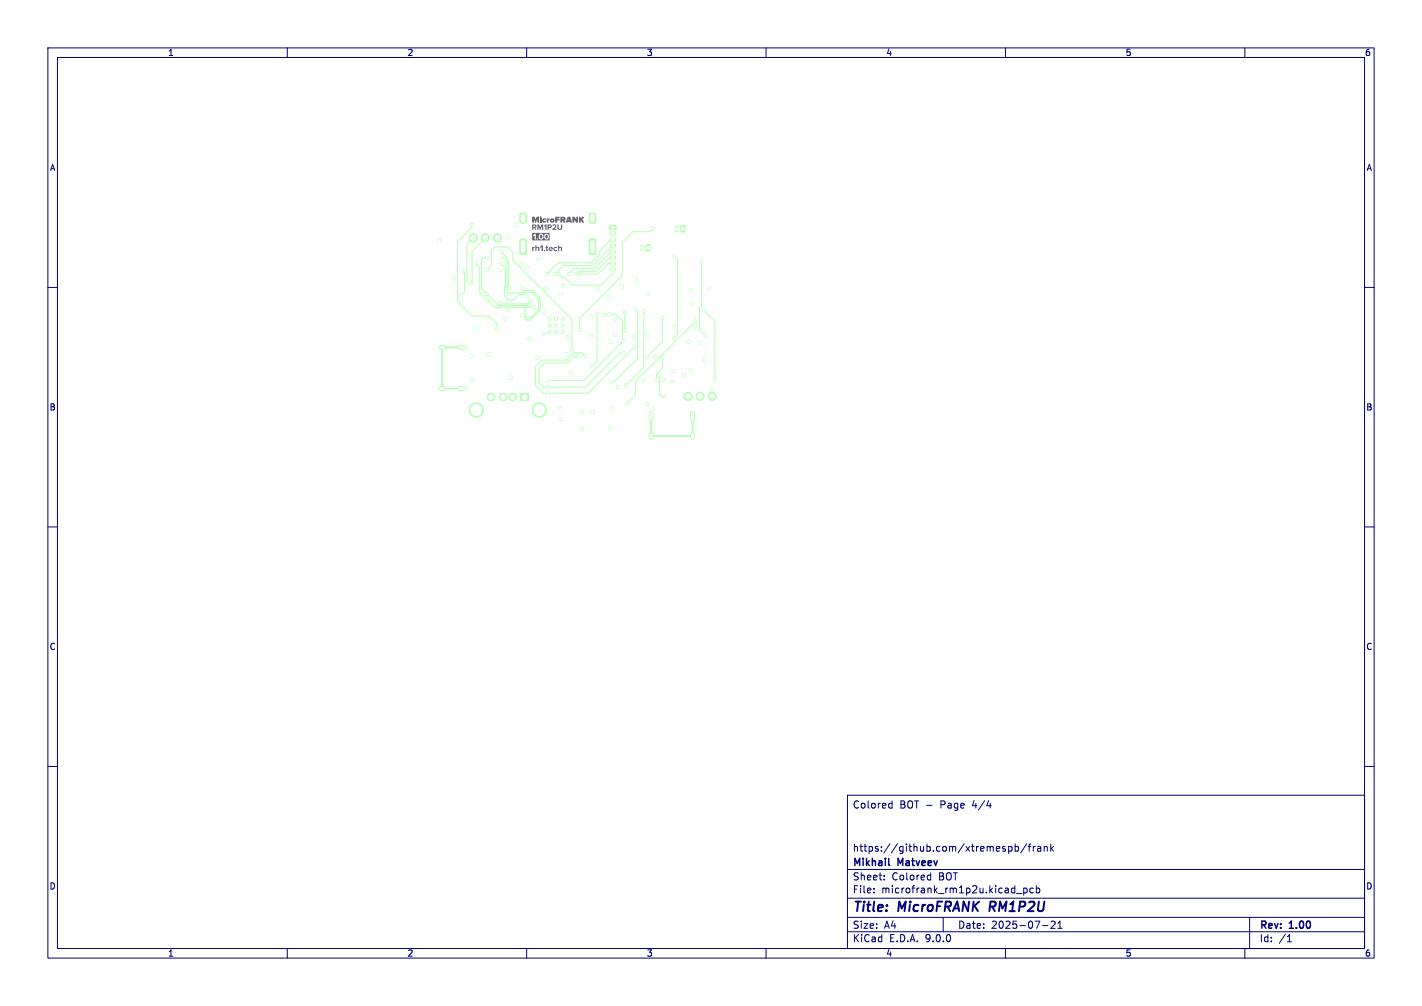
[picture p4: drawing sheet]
<svg xmlns="http://www.w3.org/2000/svg" width="297mm" height="210mm" viewBox="0 0 297 210" stroke-linecap="round" stroke-linejoin="round" font-family="sans-serif">
<g fill="#b3ffb3" stroke="#b3ffb3" stroke-width=".21">
<path d="M108.6 50l.2-.1h.8l.3 .2 .1 2.7-.3 .3h-.9l-.2-.2z"/>
<path d="M108.7 44.6l.9-.1 .3 .1 .1 1.6-.2 .3-.9 .1-.3-.2v-1.6z"/>
<path d="M123.1 44.6l.3-.1h.8l.2 .1 .1 1.6-.2 .3-.9 .1-.3-.2z"/>
<path d="M123.1 50l.2-.1h.8l.3 .2 .1 2.7-.3 .3h-.9l-.2-.2z"/>
<path d="M135 51.1h.6l.2 .1v1l-.1 .2-.8-.1z"/>
<path d="M108.8 82.1h1.6v1.5h-1.6z"/>
<path d="M127.4 47.1h1.2l.1 .7-.2 .2-1.1-.1-.1-.2z"/>
<path d="M142.2 47.1h.7l.2 .1v1l-.2 .2-.7-.1z"/>
<circle cx="114.8" cy="66.6" r=".3"/>
<circle cx="116.2" cy="66.6" r=".3"/>
<circle cx="117.5" cy="66.6" r=".3"/>
<circle cx="114.8" cy="67.9" r=".3"/>
<circle cx="116.2" cy="67.9" r=".3"/>
<circle cx="117.5" cy="67.9" r=".3"/>
<circle cx="114.8" cy="69.3" r=".3"/>
<circle cx="116.2" cy="69.3" r=".3"/>
<circle cx="117.5" cy="69.3" r=".3"/>
<circle cx="107.1" cy="82.9" r=".8"/>
<circle cx="105.1" cy="82.9" r=".8"/>
<circle cx="102.6" cy="82.9" r=".8"/>
<circle cx="112.6" cy="85.6" r="1.5"/>
<circle cx="99.5" cy="85.6" r="1.5"/>
<circle cx="103.9" cy="49.6" r=".85"/>
<circle cx="101.4" cy="49.6" r=".85"/>
<circle cx="98.8" cy="49.6" r=".85"/>
<circle cx="148.8" cy="82.7" r=".85"/>
<circle cx="146.2" cy="82.7" r=".85"/>
<circle cx="143.7" cy="82.7" r=".85"/>
<circle cx="132.5" cy="70.3" r=".3"/>
<circle cx="136.5" cy="85.3" r=".3"/>
<circle cx="138.6" cy="79.3" r=".3"/>
<circle cx="109.2" cy="60.3" r=".3"/>
<circle cx="114" cy="60.3" r=".3"/>
<circle cx="136.8" cy="74.5" r=".3"/>
<circle cx="134.5" cy="79.5" r=".3"/>
<circle cx="140.8" cy="68" r=".3"/>
<circle cx="142.9" cy="78.3" r=".3"/>
<circle cx="145.2" cy="68.2" r=".3"/>
<circle cx="135.2" cy="84.4" r=".3"/>
<circle cx="126.3" cy="65.7" r=".3"/>
<circle cx="140.4" cy="79.6" r=".3"/>
<circle cx="129" cy="80.7" r=".3"/>
<circle cx="117.6" cy="59.7" r=".3"/>
<circle cx="112.3" cy="74.7" r=".35"/>
<circle cx="104.5" cy="56.3" r=".35"/>
<circle cx="128.5" cy="69.9" r=".35"/>
<circle cx="113.6" cy="69.7" r=".3"/>
<circle cx="148.8" cy="81.4" r=".35"/>
<circle cx="117" cy="85.3" r=".35"/>
<circle cx="91.7" cy="50.2" r=".35"/>
<circle cx="128.5" cy="66.5" r=".35"/>
<circle cx="106.2" cy="49.5" r=".35"/>
<circle cx="109.1" cy="65.8" r=".35"/>
<circle cx="107.8" cy="46.9" r=".35"/>
<circle cx="110" cy="62" r=".35"/>
<circle cx="121.5" cy="85.9" r=".35"/>
<circle cx="108.8" cy="55.2" r=".35"/>
<circle cx="121.5" cy="89.5" r=".35"/>
<circle cx="117.1" cy="61.4" r=".35"/>
<circle cx="102.2" cy="74" r=".35"/>
<circle cx="119.2" cy="77.9" r=".35"/>
<circle cx="144.3" cy="77.3" r=".35"/>
<circle cx="140.7" cy="77.6" r=".35"/>
<circle cx="94.8" cy="58.1" r=".35"/>
<circle cx="105.4" cy="66.5" r=".35"/>
<circle cx="123.4" cy="70.2" r=".35"/>
<circle cx="113.7" cy="65.4" r=".3"/>
<circle cx="127.6" cy="71.4" r=".35"/>
<circle cx="106.2" cy="64.7" r=".35"/>
<circle cx="123.4" cy="66.1" r=".35"/>
<circle cx="118.6" cy="70.3" r=".3"/>
<circle cx="118.3" cy="73.9" r=".35"/>
<circle cx="110.6" cy="70.7" r=".3"/>
<circle cx="106.6" cy="78.8" r=".35"/>
<circle cx="146.4" cy="71.6" r=".35"/>
<circle cx="147" cy="75" r=".35"/>
<circle cx="124.8" cy="60.2" r=".35"/>
<circle cx="135.3" cy="69.8" r=".35"/>
<circle cx="127.2" cy="62" r=".35"/>
<circle cx="148.2" cy="60.2" r=".35"/>
<circle cx="117" cy="87.5" r=".35"/>
<circle cx="135.3" cy="61.3" r=".35"/>
<circle cx="143.8" cy="71.3" r=".35"/>
<circle cx="99.6" cy="68.5" r=".35"/>
<circle cx="127.4" cy="89.4" r=".35"/>
<circle cx="112.5" cy="54.1" r=".35"/>
<circle cx="133.1" cy="58.7" r=".35"/>
<circle cx="144.4" cy="60.6" r=".35"/>
<circle cx="98.5" cy="79.3" r=".35"/>
<circle cx="129.9" cy="59.8" r=".35"/>
<circle cx="98.5" cy="74.4" r=".35"/>
<circle cx="144.6" cy="63.5" r=".35"/>
<circle cx="127.8" cy="85.3" r=".35"/>
<circle cx="110" cy="55.7" r=".35"/>
<circle cx="123.8" cy="86" r=".35"/>
<circle cx="98.6" cy="59.1" r=".3"/>
<circle cx="97.8" cy="59" r=".3"/>
<circle cx="127.2" cy="65.6" r=".3"/>
<circle cx="130.2" cy="71.1" r=".3"/>
<circle cx="114.6" cy="79.4" r=".3"/>
<circle cx="120.8" cy="74.4" r=".3"/>
<circle cx="114.6" cy="80.8" r=".3"/>
<circle cx="130.2" cy="73.7" r=".3"/>
<circle cx="118.8" cy="57.2" r=".3"/>
<circle cx="130.7" cy="80.4" r=".3"/>
<circle cx="134.5" cy="64.9" r=".3"/>
<circle cx="130.5" cy="65.2" r=".3"/>
<circle cx="130.6" cy="69" r=".3"/>
<circle cx="124.7" cy="65.6" r=".3"/>
<circle cx="123.6" cy="76.5" r=".3"/>
<circle cx="138.3" cy="66.3" r=".3"/>
<circle cx="135.1" cy="74.6" r=".3"/>
<circle cx="136.5" cy="47.7" r=".3"/>
<circle cx="121.1" cy="68.9" r=".3"/>
<circle cx="140.8" cy="53.5" r=".3"/>
<circle cx="140.8" cy="70.6" r=".3"/>
<circle cx="131" cy="84.2" r=".3"/>
<circle cx="145.3" cy="67.1" r=".3"/>
<circle cx="115.9" cy="57.2" r=".3"/>
<circle cx="116.7" cy="57.2" r=".3"/>
<circle cx="120.4" cy="57.2" r=".3"/>
<circle cx="121.2" cy="57.2" r=".3"/>
<circle cx="119.4" cy="73" r=".3"/>
<circle cx="101.7" cy="56.3" r=".3"/>
<circle cx="132.6" cy="72.4" r=".3"/>
<circle cx="122.3" cy="74.4" r=".3"/>
<circle cx="114.5" cy="82.1" r=".3"/>
<circle cx="96.9" cy="56.7" r=".3"/>
<circle cx="96.3" cy="61.4" r=".3"/>
<circle cx="114.3" cy="57.2" r=".3"/>
<circle cx="146.5" cy="54.6" r=".3"/>
<circle cx="147.4" cy="70.1" r=".3"/>
<circle cx="137.1" cy="79.4" r=".3"/>
<circle cx="138.4" cy="74.8" r=".3"/>
<circle cx="104.4" cy="63.2" r=".3"/>
<circle cx="110.8" cy="62.7" r=".3"/>
<circle cx="98.5" cy="46.9" r=".3"/>
<circle cx="103.8" cy="68.5" r=".3"/>
<circle cx="138.7" cy="82.8" r=".3"/>
<circle cx="137.7" cy="78.3" r=".3"/>
<circle cx="110.2" cy="66.3" r=".3"/>
<circle cx="106.3" cy="62.6" r=".3"/>
<circle cx="104.7" cy="55" r=".3"/>
<circle cx="106.3" cy="61.4" r=".3"/>
<circle cx="109.7" cy="64.7" r=".3"/>
<circle cx="104.7" cy="53.8" r=".3"/>
<circle cx="101.7" cy="53.8" r=".3"/>
<circle cx="101.7" cy="61.4" r=".3"/>
<circle cx="110.9" cy="63.6" r=".3"/>
<circle cx="106.3" cy="60.1" r=".3"/>
<circle cx="104.7" cy="52.5" r=".3"/>
<circle cx="111.5" cy="64" r=".3"/>
<circle cx="101.7" cy="62.6" r=".3"/>
<circle cx="99.5" cy="55" r=".3"/>
<circle cx="127.7" cy="79.8" r=".3"/>
<circle cx="132.9" cy="64.5" r=".3"/>
<circle cx="149.3" cy="79.1" r=".3"/>
<circle cx="147" cy="64.8" r=".3"/>
</g>
<path d="M127.8 48.8h.5M127.8 50h.5M127.8 51.3h.5M127.8 52.5h.5M127.8 53.8h.5M127.8 55h.5M127.8 56.3h.5M134.1 51.5v.5M141.4 47.5v.5" fill="none" stroke="#b3ffb3" stroke-width=".9"/>
<path d="M92.1 72.5h.6M96 72.5h1.1M92.1 81.1h.6M96 81.1h1.1M136 86.3v1.1M136 90.7v.6M144.6 86.3v1.1M144.6 90.7v.6" fill="none" stroke="#b3ffb3" stroke-width="1"/>
<g fill="none" stroke="#b3ffb3" stroke-width=".21">
<path d="M96.9 56.7l.1 .1v4.2l-.4 .4h-.3M98.5 46.9v.6l-3 3v12.4l3.1 3h3.5l1.7 1.7v.9M98.8 49.6l-1.3 1.4v7.7l.3 .3M99.5 55l.7 .8v5.3l3.1 3h8.1l.1-.1M101.4 49.6l-2.8 2.8v6.7M101.7 56.3l.9-.9v-3.1l.8-.8h2.5l1.2 1.3v1.5l12.3 12.3v6.4M101.7 53.8h-.7l-.5 .5v5.9l3.6 3.6h6.6l.2-.2M104.7 53.8h.5l.7 .7v5.2l-.2 .2v.9l.6 .6 .2-.3h2.6l.5-.4h1.7l1.5 1.5v2.6l-2 2h-.8l-.3-.3v-1.8M104.7 55l.9 1v3.5l-.2 .2v2l.9 .9h.9l1.2-1.1h.9l.4-.5h1.4l1.4 1.3v2.3l-1.7 1.7h-.6M104.7 52.5l1.6 1.7v5.9M127.4 53.8l-2.9 2.8h-3.6l-.5 .6M127.6 50l-2.3 2.3v.8l-1.8 1.8h-6.9l-2.3 2.3"/>
<path d="M127.7 52.5l-3.6 3.6h-4.2l-1.1 1.1M128 51.3l-4.2 4.2h-6.2l-1.7 1.7M128 56.3v.8l-2.4 2.4h-6.1l-1.5-1.5h-.5l-.8-.8M128 55h-.9l-2.2 2.2h-3.7M136.5 47.7l-.7 .7h-3.6l-2.2 2.2v6.9l-8.9 8.9v2.5M140.8 53.5l.7 .6v15.6l-.7 .7v.2M146.5 54.6v9.3l-.4 .4v4.5l1.3 1.3M110.8 62.7l-.7 .7h-5.5l-.2-.2M124.7 65.6v9.8l-1.1 1.1M124.7 65.6h.1M127.2 65.6h1.4l1.4 1.4v3.9l.2 .2-8.3 8.3h-7.3M130.2 73.7h-.8l-7.1 7.1h-8.8l-.9-.9v-3l1.1-1.1h5l1.3-1.4h.8"/>
<path d="M130.5 65.2v3.6l.1 .2M132.6 72.4l-9.8 9.7h-9.4l-1.5-1.6v-3.9l1.4-1.4h5.1l1.5-1.5h1.7l.7 .7M132.9 64.5l.2 .3v10.1l-4.9 4.9h-.5M134.5 64.9v11.7l-3.8 3.8M137.7 78.3v4l.4 .5h.6M138.3 66.3v5.1l-3.2 3.2M138.4 74.8v2l-1.3 1.3v1.3M145.3 67.1l-12.5 12.5v2.9l-1.8 1.7M147 64.8l2.3 2.3v12"/>
</g>
<path d="M96.5 72.5h-4.1v8.6M136 86.8v4.2h8.6v-4.2" fill="none" stroke="#b3ffb3" stroke-width=".4"/>
<path d="M92.4 81.1h4.1" fill="none" stroke="#b3ffb3" stroke-width=".3"/>
<g fill="#fff" stroke="#fff" stroke-width=".21">
<circle cx="132.5" cy="70.3" r=".17"/>
<circle cx="136.5" cy="85.3" r=".17"/>
<circle cx="138.6" cy="79.3" r=".18"/>
<circle cx="109.2" cy="60.3" r=".17"/>
<circle cx="114" cy="60.3" r=".17"/>
<circle cx="136.8" cy="74.5" r=".17"/>
<circle cx="134.5" cy="79.5" r=".18"/>
<circle cx="140.8" cy="68" r=".17"/>
<circle cx="142.9" cy="78.3" r=".17"/>
<circle cx="145.2" cy="68.2" r=".18"/>
<circle cx="135.2" cy="84.4" r=".17"/>
<circle cx="126.3" cy="65.7" r=".17"/>
<circle cx="140.4" cy="79.6" r=".17"/>
<circle cx="129" cy="80.7" r=".18"/>
<circle cx="117.6" cy="59.7" r=".18"/>
<circle cx="112.3" cy="74.7" r=".25"/>
<circle cx="104.5" cy="56.3" r=".25"/>
<circle cx="128.5" cy="69.9" r=".25"/>
<circle cx="113.6" cy="69.7" r=".18"/>
<circle cx="148.8" cy="81.4" r=".25"/>
<circle cx="117" cy="85.3" r=".25"/>
<circle cx="91.7" cy="50.2" r=".25"/>
<circle cx="128.5" cy="66.5" r=".25"/>
<circle cx="106.2" cy="49.5" r=".25"/>
<circle cx="109.1" cy="65.8" r=".25"/>
<circle cx="107.8" cy="46.9" r=".25"/>
<circle cx="110" cy="62" r=".25"/>
<circle cx="121.5" cy="85.9" r=".25"/>
<circle cx="108.8" cy="55.2" r=".25"/>
<circle cx="121.5" cy="89.5" r=".25"/>
<circle cx="117.1" cy="61.4" r=".25"/>
<circle cx="102.2" cy="74" r=".25"/>
<circle cx="119.2" cy="77.9" r=".25"/>
<circle cx="144.3" cy="77.3" r=".25"/>
<circle cx="140.7" cy="77.6" r=".25"/>
<circle cx="94.8" cy="58.1" r=".25"/>
<circle cx="105.4" cy="66.5" r=".25"/>
<circle cx="123.4" cy="70.2" r=".25"/>
<circle cx="113.7" cy="65.4" r=".17"/>
<circle cx="127.6" cy="71.4" r=".25"/>
<circle cx="106.2" cy="64.7" r=".25"/>
<circle cx="123.4" cy="66.1" r=".25"/>
<circle cx="118.6" cy="70.3" r=".17"/>
<circle cx="118.3" cy="73.9" r=".25"/>
<circle cx="110.6" cy="70.7" r=".17"/>
<circle cx="106.6" cy="78.8" r=".25"/>
<circle cx="146.4" cy="71.6" r=".25"/>
<circle cx="147" cy="75" r=".25"/>
<circle cx="124.8" cy="60.2" r=".25"/>
<circle cx="135.3" cy="69.8" r=".25"/>
<circle cx="127.2" cy="62" r=".25"/>
<circle cx="148.2" cy="60.2" r=".25"/>
<circle cx="117" cy="87.5" r=".25"/>
<circle cx="135.3" cy="61.3" r=".25"/>
<circle cx="143.8" cy="71.3" r=".25"/>
<circle cx="99.6" cy="68.5" r=".25"/>
<circle cx="127.4" cy="89.4" r=".25"/>
<circle cx="112.5" cy="54.1" r=".25"/>
<circle cx="133.1" cy="58.7" r=".25"/>
<circle cx="144.4" cy="60.6" r=".25"/>
<circle cx="98.5" cy="79.3" r=".25"/>
<circle cx="129.9" cy="59.8" r=".25"/>
<circle cx="98.5" cy="74.4" r=".25"/>
<circle cx="144.6" cy="63.5" r=".25"/>
<circle cx="127.8" cy="85.3" r=".25"/>
<circle cx="110" cy="55.7" r=".25"/>
<circle cx="123.8" cy="86" r=".25"/>
<circle cx="98.6" cy="59.1" r=".18"/>
<circle cx="97.8" cy="59" r=".17"/>
<circle cx="127.2" cy="65.6" r=".17"/>
<circle cx="130.2" cy="71.1" r=".17"/>
<circle cx="114.6" cy="79.4" r=".17"/>
<circle cx="120.8" cy="74.4" r=".18"/>
<circle cx="114.6" cy="80.8" r=".17"/>
<circle cx="130.2" cy="73.7" r=".18"/>
<circle cx="118.8" cy="57.2" r=".18"/>
<circle cx="130.7" cy="80.4" r=".17"/>
<circle cx="134.5" cy="64.9" r=".17"/>
<circle cx="130.5" cy="65.2" r=".17"/>
<circle cx="130.6" cy="69" r=".18"/>
<circle cx="124.7" cy="65.6" r=".17"/>
<circle cx="123.6" cy="76.5" r=".17"/>
<circle cx="138.3" cy="66.3" r=".18"/>
<circle cx="135.1" cy="74.6" r=".17"/>
<circle cx="136.5" cy="47.7" r=".17"/>
<circle cx="121.1" cy="68.9" r=".17"/>
<circle cx="140.8" cy="53.5" r=".17"/>
<circle cx="140.8" cy="70.6" r=".17"/>
<circle cx="131" cy="84.2" r=".18"/>
<circle cx="145.3" cy="67.1" r=".17"/>
<circle cx="115.9" cy="57.2" r=".17"/>
<circle cx="116.7" cy="57.2" r=".17"/>
<circle cx="120.4" cy="57.2" r=".17"/>
<circle cx="121.2" cy="57.2" r=".17"/>
<circle cx="119.4" cy="73" r=".17"/>
<circle cx="101.7" cy="56.3" r=".18"/>
<circle cx="132.6" cy="72.4" r=".18"/>
<circle cx="122.3" cy="74.4" r=".17"/>
<circle cx="114.5" cy="82.1" r=".17"/>
<circle cx="96.9" cy="56.7" r=".17"/>
<circle cx="96.3" cy="61.4" r=".18"/>
<circle cx="114.3" cy="57.2" r=".17"/>
<circle cx="146.5" cy="54.6" r=".17"/>
<circle cx="147.4" cy="70.1" r=".17"/>
<circle cx="137.1" cy="79.4" r=".17"/>
<circle cx="138.4" cy="74.8" r=".17"/>
<circle cx="104.4" cy="63.2" r=".17"/>
<circle cx="110.8" cy="62.7" r=".18"/>
<circle cx="98.5" cy="46.9" r=".18"/>
<circle cx="103.8" cy="68.5" r=".18"/>
<circle cx="138.7" cy="82.8" r=".17"/>
<circle cx="137.7" cy="78.3" r=".17"/>
<circle cx="110.2" cy="66.3" r=".17"/>
<circle cx="106.3" cy="62.6" r=".17"/>
<circle cx="104.7" cy="55" r=".18"/>
<circle cx="106.3" cy="61.4" r=".17"/>
<circle cx="109.7" cy="64.7" r=".17"/>
<circle cx="104.7" cy="53.8" r=".18"/>
<circle cx="101.7" cy="53.8" r=".17"/>
<circle cx="101.7" cy="61.4" r=".17"/>
<circle cx="110.9" cy="63.6" r=".17"/>
<circle cx="106.3" cy="60.1" r=".17"/>
<circle cx="104.7" cy="52.5" r=".18"/>
<circle cx="111.5" cy="64" r=".18"/>
<circle cx="101.7" cy="62.6" r=".18"/>
<circle cx="99.5" cy="55" r=".17"/>
<circle cx="127.7" cy="79.8" r=".17"/>
<circle cx="132.9" cy="64.5" r=".17"/>
<circle cx="149.3" cy="79.1" r=".17"/>
<circle cx="147" cy="64.8" r=".17"/>
<circle cx="101.7" cy="45.5" r=".35"/>
<circle cx="100" cy="45.5" r=".35"/>
<circle cx="135.7" cy="45.6" r=".35"/>
<circle cx="134" cy="45.6" r=".35"/>
<circle cx="94" cy="47" r="1.35"/>
<circle cx="149.7" cy="55" r=".8"/>
<circle cx="142.7" cy="55" r=".8"/>
<circle cx="114.8" cy="66.6" r=".12"/>
<circle cx="116.2" cy="66.6" r=".12"/>
<circle cx="117.5" cy="66.6" r=".13"/>
<circle cx="114.8" cy="67.9" r=".12"/>
<circle cx="116.2" cy="67.9" r=".13"/>
<circle cx="117.5" cy="67.9" r=".13"/>
<circle cx="114.8" cy="69.3" r=".12"/>
<circle cx="116.2" cy="69.3" r=".12"/>
<circle cx="117.5" cy="69.3" r=".13"/>
<circle cx="128.1" cy="90.4" r=".42"/>
<circle cx="131.1" cy="90.4" r=".42"/>
<circle cx="134.1" cy="51.7" r=".3"/>
<circle cx="135.4" cy="51.7" r=".3"/>
<circle cx="109.6" cy="82.9" r=".47"/>
<circle cx="107.1" cy="82.9" r=".47"/>
<circle cx="105.1" cy="82.9" r=".47"/>
<circle cx="102.6" cy="82.9" r=".48"/>
<circle cx="112.6" cy="85.6" r="1.15"/>
<circle cx="99.5" cy="85.6" r="1.15"/>
<circle cx="103.9" cy="49.6" r=".5"/>
<circle cx="101.4" cy="49.6" r=".5"/>
<circle cx="98.8" cy="49.6" r=".5"/>
<circle cx="148.5" cy="89.2" r="1.35"/>
<circle cx="94" cy="89.2" r="1.35"/>
<circle cx="143.2" cy="87.4" r=".33"/>
<circle cx="137.4" cy="87.4" r=".33"/>
<circle cx="128" cy="48.7" r=".3"/>
<circle cx="128" cy="47.5" r=".3"/>
<circle cx="128" cy="50" r=".3"/>
<circle cx="128" cy="51.3" r=".3"/>
<circle cx="128" cy="52.5" r=".3"/>
<circle cx="128" cy="53.7" r=".3"/>
<circle cx="128" cy="55" r=".3"/>
<circle cx="128" cy="56.3" r=".3"/>
<circle cx="148.8" cy="82.8" r=".5"/>
<circle cx="146.2" cy="82.8" r=".5"/>
<circle cx="143.7" cy="82.8" r=".5"/>
<circle cx="141.4" cy="47.7" r=".3"/>
<circle cx="142.6" cy="47.7" r=".3"/>
<circle cx="148.5" cy="47" r="1.35"/>
<circle cx="96" cy="79.7" r=".32"/>
<circle cx="96" cy="73.9" r=".33"/>
</g>
<path d="M109.3 45.1v.8M109.3 50.6v1.8M123.8 45.1v.8M123.8 50.6v1.8" fill="none" stroke="#fff" stroke-width=".9"/>
<path d="M92.1 72.5h.6M96 72.5h1.1M92.1 81.1h.6M96 81.1h1.1M136 86.3v1.1M136 90.7v.6M144.6 86.3v1.1M144.6 90.7v.6" fill="none" stroke="#fff" stroke-width=".6"/>
<g fill="#626262">
<path d="M111.2 46.9l.8 .1 .1 .2-.7-.1v.3l.7-.2-.3 .3 .3 .5h-.3l-.2-.4h-.2v.4h-.2z"/>
<path d="M112.2 46.9h.4l.2 .6 .3-.6h.3v1.1h-.2v-.8l-.3 .8-.4-.8v.8h-.3z"/>
<path d="M113.9 46.9h.2v1.1h-.2v-.8l-.2 .1-.1-.1z"/>
<path d="M114.4 46.9h.6l.3 .2-.3 .1-.4-.1v.3l.7-.2-.2 .3-.5 .1v.4h-.2z"/>
<path d="M115.4 47a.46 .46 0 0 1 .7 0 .46 .46 0 0 1-.2 .7l-.1 .1h.4v.2h-.8v-.2l.5-.4a.23 .23 0 0 0-.1-.4 .23 .23 0 0 0-.3 .2z"/>
<path d="M116.4 46.9h.3v.6a.26 .26 0 0 0 .2 .3 .26 .26 0 0 0 .3-.3v-.6h.2v.6a.51 .51 0 0 1-.5 .5 .51 .51 0 0 1-.5-.5z"/>
<path d="M111.2 51.5h.2v.2l.3-.2v.2l-.3 .1v.6h-.2z"/>
<path d="M111.8 51.2h.2v.5l.4-.2 .2 .1v.8h-.2v-.6l-.2-.1-.2 .1v.6h-.2z"/>
<path d="M113.2 51.2h.2v1.2h-.3v-.9l-.2 .2-.1-.1z"/>
<path d="M114.1 51.3h.2v.2h.2v.2h-.2l.2 .7-.4-.1v-.6h-.2z"/>
<path d="M114.7 51.7a.44 .44 0 0 1 .5-.2 .44 .44 0 0 1 .3 .4h-.2a.22 .22 0 0 0-.3-.2 .22 .22 0 0 0-.2 .2h.7v.2h-.7l.2 .1h.3l.1 .1a.48 .48 0 0 1-.7 0 .48 .48 0 0 1 0-.6z"/>
<path d="M115.7 51.7l.5-.2 .2 .2-.2 .1a.24 .24 0 0 0-.3 0 .24 .24 0 0 0 0 .4 .24 .24 0 0 0 .4-.1l.1 .2a.46 .46 0 0 1-.7 0 .46 .46 0 0 1 0-.6z"/>
<path d="M116.6 51.2h.2v.5l.3-.2 .2 .1 .1 .8h-.2l-.1-.6-.1-.1-.2 .1v.6h-.2z"/>
<path d="M114 49a.38 .38 0 0 1 .4 .4 .38 .38 0 0 1-.3 .4l-.2-.2z"/>
<path d="M112.9 49a.38 .38 0 0 1 .4 .4 .38 .38 0 0 1-.3 .4l-.2-.2z"/>
<path d="M111.2 48.6h3.6v.8h-.2a.51 .51 0 0 0-.5-.6 .51 .51 0 0 0-.5 .6h-.1a.55 .55 0 0 0-.7-.6 .55 .55 0 0 0-.2 .9l.1 .2-.4-.2-.2 .1 .1 .2h-.3v-1.2h-.2l-.4 .4 .1 .1 .3-.2v.9l1-.1a.5 .5 0 0 0 .6 .1 .5 .5 0 0 0 .2-.6h.1a.52 .52 0 0 0 .5 .6 .52 .52 0 0 0 .5-.6h.2v.8h-3.6z"/>
<path d="M111.1 45.2h.5l.3 .6 .2-.6h.5v1.3h-.4v-.8l-.3 .8h-.1l-.3-.8v.8h-.4z"/>
<path d="M112.8 45.6h.3v.9h-.3z"/>
<path d="M113.3 45.7l.6-.1 .2 .1-.2 .2a.18 .18 0 0 0-.3 0 .18 .18 0 0 0 0 .3 .18 .18 0 0 0 .3-.1l.2 .2a.48 .48 0 0 1-.7 .1 .48 .48 0 0 1-.1-.7z"/>
<path d="M114.2 45.6l.3 .1 .3-.1v.3h-.3v.6h-.3z"/>
<path d="M115 45.7a.5 .5 0 0 1 .5-.1 .5 .5 0 0 1 .3 .4h-.3a.16 .16 0 0 0-.2-.1 .16 .16 0 0 0-.1 .3 .16 .16 0 0 0 .3-.1l.3-.1a.49 .49 0 0 1-.6 .5 .49 .49 0 0 1-.2-.8z"/>
<path d="M116 45.2h.9v.4h-.6v.1h.6v.3h-.6v.5h-.3z"/>
<path d="M117 45.2l1 .2 .1 .3-.7-.1v.2l.7-.1-.2 .3 .2 .5h-.4l-.2-.4h-.1v.4h-.4z"/>
<path d="M118.6 45.2h.4l.3 .8h-.4l-.1-.4-.1 .4h.6l.2 .5h-.4l-.1-.2-.9 .2z"/>
<path d="M119.6 45.2h.3l.5 .6v-.6h.3v1.3h-.3l-.5-.7v.7h-.3z"/>
<path d="M120.9 45.2h.4v.5l.3-.5h.5l-.5 .6 .5 .7h-.5l-.2-.5-.1 .5h-.4z"/>
<circle cx="113.7" cy="52.3" r=".15"/>
<circle cx="112.9" cy="45.3" r=".18"/>
</g>
<g fill="none" stroke="#000080" stroke-width=".21">
<path d="M10 10h277v190h-277zM12 12h273v186h-273zM60 10v2M110 10v2M160 10v2M210 10v2M260 10v2M10 60h2M285 60h2M10 110h2M285 110h2M10 160h2"/>
<path d="M177 166h108v32h-108zM185.9 167.7l.4 .1M186.3 167.2v1.5M186.3 168.6l-.4 .1M206.1 168.2h.9M210.7 176.8l.4-.1 .3 .3-.2 .6h-.5M212 176.8l.5-.1 .2 .3-.1 .6h-.6M212 176.2v1.5M214.5 176.1l-1.3 2M214.7 176.7h.6M215.3 176.2l-.3 .2v1.3M215.8 176.7v1"/>
<path d="M216.2 176.7l-.4 .3M216.7 176.8h.6l.1 .9M217.4 177.1h-.5l-.2 .2 .2 .4 .5-.1M218.1 176.8l.2-.1 .4 .1v.9M218.1 176.7v1M219.5 176.2v1.5M219.6 177.1l.4 .6M220 176.7l-.5 .6M285 160h2M60 198v2M110 198v2M160 198v2"/>
<path d="M177 194.5h108M177 191.5h108M177 187.5h108M177 181.5h108M182.5 186.3v.1M182.5 185.5v.1M184.7 183.6v.1M184.7 182.8v.1M194 182.7l.4 .1M194.4 182.2v1.5M194.4 183.6l-.4 .1M197 191.5v3"/>
<path d="M210 198v2M212.3 186.5h1.2M213.8 185.4v1.5M213.8 185.5l.4-.1 .3 .3-.1 .6h-.6M215.8 185.5l-.4-.1-.3 .3 .1 .6h.6M216.5 185.5l.4-.1 .3 .3-.2 .6h-.5M216.5 184.9v1.5M217.7 193.2h1.2M219.5 192.4l.6-.1 .3 .4-.9 1.1h.9M221 193.8h.8M221 192.7l.4-.4v1.5M260 198v2"/>
<path d="M261 191.5v6.5M268.9 196.6h.8M269 195.5l.3-.4v1.5"/>
</g>
<path d="M206.9 188.2l-.3 2" fill="none" stroke="#000080" stroke-width=".4"/>
<path d="M185.6 180.5l.2 .2" fill="none" stroke="#000080" stroke-width=".3"/>
<g font-size="2.8" fill="#000080">
<text x="178" y="190.9">Title:</text>
<text x="187.7" y="190.9">MicroFRANK</text>
<text x="207.5" y="190.9">RM1P2U</text>
</g>
<g font-size="2.1" fill="#000080">
<text x="178" y="169">Colored</text>
<text x="187.9" y="169">BOT -</text>
<text x="196.5" y="169">Page</text>
<text x="203.3" y="169">4/4</text>
<text x="178" y="178">https://github.com/xtremespb/frank</text>
<text x="178" y="184">Sheet:</text>
<text x="178" y="181.2">Mikhail</text>
<text x="186.2" y="184">Colored</text>
<text x="187.6" y="181.2">Matveev</text>
<text x="196.1" y="184">BOT</text>
<text x="178" y="186.7">File:</text>
<text x="184.1" y="186.7">microfrank_rm1p2u.kicad_pcb</text>
<text x="178" y="196.9">KiCad</text>
<text x="178" y="194.1">Size:</text>
<text x="184.7" y="194.1">A4</text>
<text x="185.7" y="196.9">E.D.A.</text>
<text x="193.3" y="196.9">9.0.0</text>
<text x="200" y="194.1">Date:</text>
<text x="207" y="194.1">2025-07-21</text>
<text x="263" y="194.3">Rev:</text>
<text x="263" y="196.9">Id:</text>
<text x="267.1" y="196.9">/1</text>
<text x="269.4" y="194.3">1.00</text>
</g>
<g font-size="1.8" fill="#000080">
<text x="35" y="11.9">1</text>
<text x="85" y="11.9">2</text>
<text x="135" y="11.9">3</text>
<text x="185" y="11.9">4</text>
<text x="235" y="11.9">5</text>
<text x="285" y="11.9">6</text>
<text x="10.3" y="35.9">A</text>
<text x="285.4" y="35.9">A</text>
<text x="10.3" y="85.9">B</text>
<text x="285.3" y="85.9">B</text>
<text x="10.3" y="135.9">C</text>
<text x="285.3" y="135.9">C</text>
<text x="10.3" y="185.9">D</text>
<text x="285.3" y="185.9">D</text>
<text x="35" y="199.9">1</text>
<text x="85" y="199.9">2</text>
<text x="135" y="199.9">3</text>
<text x="185" y="199.9">4</text>
<text x="235" y="199.9">5</text>
<text x="285" y="199.9">6</text>
</g>
</svg>
